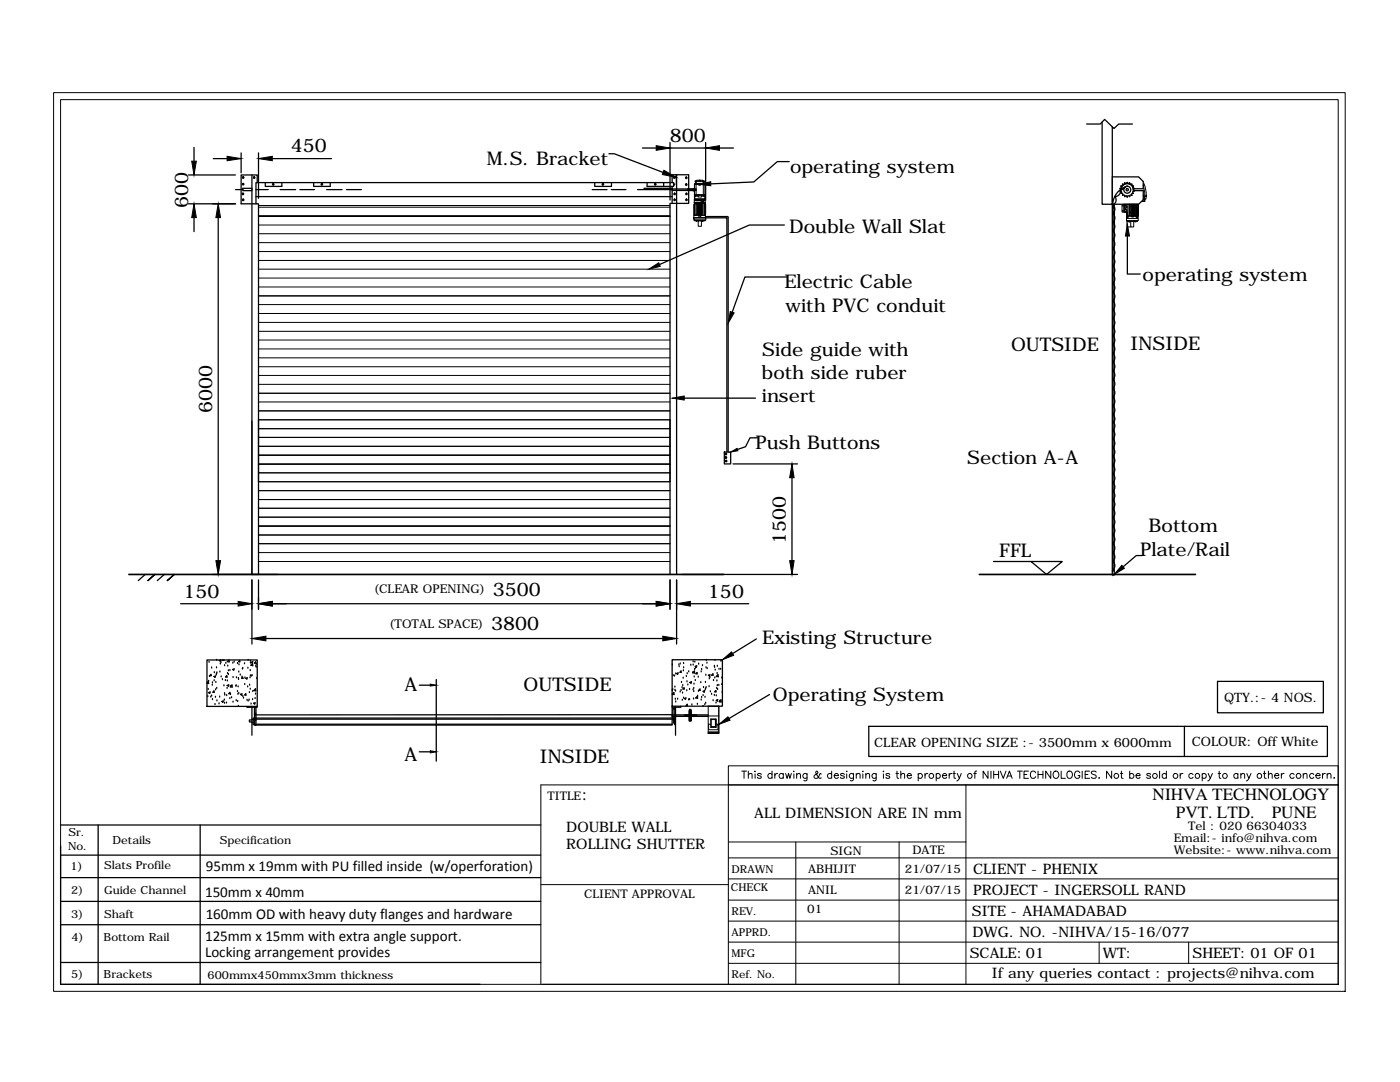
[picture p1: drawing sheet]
<svg xmlns="http://www.w3.org/2000/svg" width="279mm" height="216mm" viewBox="0 0 279 216" stroke-linecap="round" stroke-linejoin="round" font-family="sans-serif">
<!-- layer: 0 -->
<g fill="none" stroke="#000" stroke-width=".25">
<path d="M37.6 34.9h9.4M38.7 29.4v2.8M42.6 31.7h2.7M47 37.8h1.5M48.1 30.5v4M48.5 37.6h1.8v.4h-1.8zM50.3 34.9v79.7h1.3v-73.9h-.5v-4.3h83.3v.8h-5.3v-.8M51.1 37.8h2.4M51.1 39.2h83M51.3 36.4v-1.5h-3.2v5.8h3M51.6 30.5v9.1M52.9 36.4v.8h3.3v-.8"/>
<path d="M54.3 31.7h11.9M55.9 37.8h3.1M59.8 37.8h3M62.6 36.4v.8h3.3v-.8M65.2 37.8h3.1M69.2 37.8h2.9M118.2 37.8h2.9M118.7 36.4v.8h3.3v-.8M121.5 30.7h1.1l9.7 3.7M122 37.8h2.9M127.2 37.8h6.9M128.2 29.5h2.8"/>
<path d="M128.5 37.6h5.6M132.4 36.4v.6M133.7 28.4v11.5M133.7 29.5h7.1M134.1 36.4v-1.5h.9v2M134.1 37.2v3.4M134.4 36.7l.2 .1-.2 .1M137.1 37.7h1.8v.3h-1.8M138.3 37.8l.5 .1zM138.4 37.7h-4.3v.3h4.3M138.4 37.8v.3M140.8 28.4v11.5"/>
<path d="M143.6 29.5h2.8M157.5 32.2h-2.4l-4.7 4.1-8.6 .4M216.9 24.8h2.7l.9-1 1.8 1.8 1-.8h2.7M219.9 24.3v16.5h2.1v-15.5M222.5 39.2a1.12 1.12 0 0 1-.4 1.7M223.5 38.1h.1M223.5 37.6h.1M223.5 38.1l.3 .2-.1 .3M223.7 37.2l.1 .3-.3 .1 .3 .3-.3 .2M223.7 38.6h.3v.4M224 38.9l.1 .1M224.1 36.7l-.1 .4-.3 .1"/>
<path d="M224.1 39l.3-.1 .1 .3M224.4 39.2h.1M224.5 36.5h-.1M224.5 39.2l.3-.1 .1 .2M224.6 37.3a1.11 1.11 0 0 1-1 .6 1.12 1.12 0 0 1-1.1 1.3M224.9 37.2a3.9 3.9 0 0 0-2.8 3.6M224.9 36.4l-.1 .3-.3-.2-.1 .3h-.3M224.9 39.3h.1M224.9 36.4l.2 .3 .3-.2M225 36.4h.1M225.4 36.5l.2 .3 .2-.1M225.9 38.9l-.1 .1"/>
<path d="M225.9 39l-.3-.1-.2 .3-.3-.1-.2 .2M225.9 36.8v.3h.3M226.2 37.2l-.1 .3 .2 .1M226.2 37.1v.1M226.2 38.6h-.3v.4M226.2 37.9a1.25 1.25 0 0 0-1.2-1.3 1.25 1.25 0 0 0-1.3 1.3M226.2 38h2v1.9l-1 .9h-5.2M226.3 37.9a1.29 1.29 0 0 0-1.3-1.3 1.29 1.29 0 0 0-1.3 1.3M226.3 37.7h1.9v-1.5l-1-.9h-5.2v5.5M226.3 37.6l-.2 .3 .3 .2-.3 .2 .1 .3M226.4 37.6h.1M37.6 40.7h9.4"/>
<path d="M38.7 43.4v2.8M43.5 43.4v68.5M140.8 43.2h4.4l.1 .2v46.8M140.8 43.5h4.1l.2 .1M145.1 43.6v46.6M156.5 44.9h-7l-17.9 7.9M157 55.3h-8.3l-2.6 7M222 40.8v73.9h.4v-73.9M222.1 47.8a1.1 1.1 0 0 1 0 1.7 1.12 1.12 0 0 1 0 1.8M222.1 51.3a1.12 1.12 0 0 1 0 1.8 1.1 1.1 0 0 1 0 1.7M222.1 54.8a1.12 1.12 0 0 1 0 1.8 1.1 1.1 0 0 1 0 1.7 1.1 1.1 0 0 1 0 1.7M222.1 40.8a1.12 1.12 0 0 1 0 1.8"/>
<path d="M222.1 42.6a1.12 1.12 0 0 1 0 1.8 1.1 1.1 0 0 1 0 1.7 1.1 1.1 0 0 1 0 1.7M222.1 40.9v73M222.1 40.9h.1M222.2 40.8v.8M222.4 41.6v3.5M225 47.1v7.6h2.6M136.6 79.4h14.2M222.1 60a1.12 1.12 0 0 1 0 1.8M222.1 61.8a1.12 1.12 0 0 1 0 1.7 1.1 1.1 0 0 1 0 1.8 1.1 1.1 0 0 1 0 1.7 1.1 1.1 0 0 1 0 1.7 1.14 1.14 0 0 1 0 1.8 1.1 1.1 0 0 1 0 1.8 1.1 1.1 0 0 1 0 1.7 1.1 1.1 0 0 1 0 1.7M222.1 75.7a1.12 1.12 0 0 1 0 1.8 1.14 1.14 0 0 1 0 1.7 1.1 1.1 0 0 1 0 1.8 1.1 1.1 0 0 1 0 1.7M50.3 84v30.6M51.6 83.8v12.3"/>
<path d="M133.7 83.8v12.3M144.6 90.2h1.2v2.4h-1.2zM146.3 92.6h12.9M151.2 87.4h-1.5l-.9 1.7-1.6 .6M158.1 95.3v16.6M222.1 84.1a1.12 1.12 0 0 1 0 1.7M222.1 85.8a1.12 1.12 0 0 1 0 1.8 1.1 1.1 0 0 1 0 1.7 1.1 1.1 0 0 1 0 1.8 1.1 1.1 0 0 1 0 1.7 1.14 1.14 0 0 1 0 1.8 1.1 1.1 0 0 1 0 1.7 1.1 1.1 0 0 1 0 1.7 1.1 1.1 0 0 1 0 1.8M222.1 99.8a1.12 1.12 0 0 1 0 1.7 1.14 1.14 0 0 1 0 1.8 1.1 1.1 0 0 1 0 1.7 1.1 1.1 0 0 1 0 1.8M222.1 82.7a1.12 1.12 0 0 1 0 1.8M29 114.6l-1.4 1.3M29.5 115.9l1.4-1.3-1.4 1.3M32.8 114.6l-1.4 1.3"/>
<path d="M33.4 115.9l1.4-1.3-1.4 1.3M42.4 114.6h13M50.3 115.7v12.8M51.6 115.7v5.9M133.7 114.6v-74h3.7v-5.7h-2.4v79.7M133.7 115.7v5.9M135 115.7v12.8M136.1 114.6h23.1M198.3 112h13.7l-3.1 2.6-3.1-2.6M222 113.9h.4M222.1 106.7a1.12 1.12 0 0 1 0 1.8M222.1 108.5a1.12 1.12 0 0 1 0 1.7"/>
<path d="M222.1 110.3a1.12 1.12 0 0 1 0 1.7 1.1 1.1 0 0 1 0 1.7M227.9 110.9h-1.1l-2.7 2.2M36.1 120.5h11.4M41.3 131.7h10v9.3h-10zM41.3 136.3l.3-.3v.4l-.3-.1M41.5 139h.1M41.6 137.6h.1M41.6 136h.1M41.6 138.2l.3-.1v.3zM41.7 132.2h.1M41.8 135h.1M42.1 139.1h.1"/>
<path d="M42.1 134.6v.2h-.2zM42.2 138.9h.1M42.2 133.3h.1M42.4 136.7h.1M42.4 136.3h.1M42.4 139.6h.1M42.7 137.9v.3l-.2-.1zM42.7 135.8h.1M42.8 134.2h.1M43 139.1h.1M43 134.9l-.1 .3-.2-.2 .3-.1M43 137.7h.1"/>
<path d="M43.1 136.2h.1M43.2 134.7h.1M43.2 133.3h.1M43.2 134.5h.1M43.3 131.8h.1M43.3 137.4h.1M43.3 139.9h.1M43.3 134.3h.1M43.8 139.1h.1M43.9 134.1h.1M44 132.5h.1M44.1 131.7l-.3 .1 .2 .1 .1-.2"/>
<path d="M44.1 132.2h.1M44.1 135.1h.1M44.4 135.6h.1M44.5 131.7h.2M44.7 136.8h.1M44.8 139.7h.1M44.8 138.4h.1M44.8 132.8h.1M44.9 138.7h.1M45 135.8h.1M45.1 132.4h.1M45.2 138.8h.1"/>
<path d="M45.2 134.8l.1 .3h-.3zM45.3 137.4h.1M45.3 136.8l.4-.1-.1 .2zM45.4 135.9h.1M45.4 134.4h.1M45.5 132.9h.1M45.6 133.8h.1M45.6 134.6h.1M45.7 131.7l-.3 .3 .3 .1v-.4M45.9 139.4h.1M45.9 133.8h.1M45.9 138.2v.2h-.2z"/>
<path d="M46 138.6h.1M46 137h.1M46.2 139.2h.1M46.3 136.7v.4h-.3zM46.4 133.6l.3-.1-.1 .2zM46.5 132.3h.1M46.5 135.2h.1M46.7 132.1h.1M47.1 136.9h.1M47.1 136.8h.1M47.1 139.8h.1M47.2 135.2h.1"/>
<path d="M47.4 138h.1M47.4 132.4h.1M47.4 140h.1M47.5 138.5h.1M47.5 137.1h.1M47.6 135.4h.1M47.6 135.6h.1M47.7 134.1h.1M47.7 138.4h.1M47.7 132.7h.1M47.8 131.8l.1 .3-.3-.1zM47.9 134.7h.1"/>
<path d="M48 138.5h.3l-.1 .2zM48.3 135.1h.1M48.4 133.5h.1M48.4 135.1l.1 .3h-.3zM48.5 139h.1M48.5 133.4h.1M48.6 139.3h.1M48.8 132.4h.1M48.8 136.6h.1M48.9 135.3h.1M49.1 138.4v.3h-.3zM49.1 135.4l.2-.2v.3z"/>
<path d="M49.3 139.7h.1M49.4 137.1h.1M49.5 133.3h.1M49.5 131.8h.1M49.5 139.9h.1M49.7 139.7h.1M49.8 138.2h.1M49.8 136.7h.1M49.9 135.2h.1M49.9 133.8h.1M49.9 137.5h.1M50 132.3h.1"/>
<path d="M50 134.9h.1M50 131.9h.1M50.1 132.7l.3-.3v.4zM50.2 134.9h.1M50.3 134.8h.1M50.4 132.3v-.3l-.3 .2 .3 .1M50.4 139.6h.1M50.4 138h.1M50.9 139.4h.1M51 138.5h.1M51 132.1v.2h-.2zM51 132.9h.1"/>
<path d="M51 137.8v-.4l-.3 .4 .3 .1M51.1 133.1h.1M51.2 132.5h.1M51.3 135.4h.1M53.1 127.4h79.2M54.3 120.5h76.7M83.7 136.7h2.2M87.1 135.6v16.3M134.1 131.6h10.1v9.3h-10.1zM134.1 137.5h.2l-.1 .2M134.1 137.7h.1M134.2 132.7h.1"/>
<path d="M134.4 134.8h.1M134.5 138.2l-.4 .3M134.5 138.2v.4l-.4-.1M134.6 134.9h.1M134.7 137.1h.1M134.7 137.7h.1M134.8 139.5h.1M134.8 137.9h.1M134.9 134.5h.1M135.2 139.5h.1M135.2 134.5l.1-.2-.3 .1 .2 .2M135.5 132.7h.1"/>
<path d="M135.5 133h.1M135.7 138.1h.1M135.7 132.5h.1M135.9 137.8h.1M135.9 133.9l.1 .3-.3-.1zM136 136.2h.1M136.1 137.2h.1M136.2 139.7h.1M136.2 138.3h.1M136.3 136.8h.1M136.3 135.3h.1M136.4 133.8h.1"/>
<path d="M136.4 132.4h.1M136.4 139.3h.1M136.4 133.3h.1M136.5 137.2l.1 .3h-.3zM136.6 139.4l.3-.1-.1 .2zM137 135h.1M137.1 137.8h.1M137.1 136h.1M137.1 134.4h.1M137.3 136.7h.1M137.4 139.6h.1M137.4 134.1h.1"/>
<path d="M137.6 137.6h.1M137.6 139.6h.1M137.7 136.2l.3-.2-.1 .3zM137.8 120.5h11.6M137.9 132.7h.1M138.2 134.3h.1M138.2 134.2l.4-.3v.4zM138.3 132.7h.1M138.3 137.7h.1M138.3 132.1h.1M138.4 139.5h.1M138.5 138h.1"/>
<path d="M138.5 137.4h.1M138.5 136.5h.1M138.5 135.1h.1M138.6 133.6h.1M138.7 132.1h.1M138.8 135.8h.1M138.8 133l.3-.1-.1 .2zM138.8 133.3h.1M138.8 139.3l.4-.4v.4zM139.1 134.2v.3l-.2-.1zM139.2 138.9h.1M139.3 135.1h.1"/>
<path d="M139.4 138h.1M139.4 132.5h.1M139.7 137.5v.3l-.2-.1zM139.9 136.2h.1M139.9 134.1h.1M139.9 139.7h.1M140 139.2h.1M140 133.6h.1M140.2 132.8h.1M140.3 138.8h.1M140.3 138l.3-.2-.1 .3zM140.4 137.2h.1"/>
<path d="M140.7 139.1h.1M140.7 137.7h.1M140.8 136.2h.1M140.8 137.4h.1M140.9 134.7h.1M140.9 133.3h.1M140.9 137.2h.1M141 131.8h.1M141.1 132.3h.1M141.1 133.4h.1M141.4 134.7l.3-.1-.1 .3zM141.5 137h.1"/>
<path d="M141.5 135.5h.1M141.7 135.2h.1M141.8 138h.1M142 138.5h.1M142 134.7l.3-.2v.2zM142.3 139.8h.1M142.4 135.8h.1M142.6 133h.1M142.6 138.8h.1M142.6 133.2h.1M142.6 131.6l.1 .1M142.6 135.3h.1"/>
<path d="M142.7 131.6v.1M142.7 133.7h.1M142.9 137.8v.3l-.3-.1zM142.9 138.8h.1M142.9 139.7l.3-.1v.3zM143 137.4h.1M143.1 135.9h.1M143.1 134.4h.1M143.2 133h.1M143.2 136.8h.1M143.2 137.6h.1M143.3 134.6l.1 .4h-.5z"/>
<path d="M143.5 136.8h.1M143.5 133.5h.1M143.6 139.9h.1M143.8 133.5h.1M143.9 131.9h.1M143.9 139.6v.5l-.4-.1zM144 135.3h.1M144.1 138.2h.1M144.2 136.5h-.2l.2 .1M150.9 127.5l-4.7 2.9M153.6 138.6l-8.1 4.8M243 136h21.1v6.2h-21.1z"/>
<path d="M42.9 140.6h.1M43.7 140.4h.1M44.5 140.1l.1-.2-.3 .1 .2 .2M44.8 140.3h.1M45.2 140.3h.1M46.5 140.1h.1M47.6 141h.1M49.3 141v.1h2v-.1M50.1 140.5h.1M50.3 143.7h-.5v.3h.5M50.3 141v5.7M50.3 143.5h.2"/>
<path d="M50.3 144.2h.2M50.6 140.3l.3-.1-.1 .3zM50.8 141.1v3.6h.3v-3.6M50.8 142.3h.3M50.8 143.7h.3M50.8 143.5h.3M51 144.7h.1M51.1 144.5h83M51.1 143.5h83M83.7 150h2.2M134.1 143.3h-83.6v1.3h.3M134.1 140.9v3.8h-83.1"/>
<path d="M134.1 142.6h-83.3M134.5 143.6h.2l-.1 .7zM134.8 141.1v3.5a.63 .63 0 0 1-.3-.9l-.1-.1 .3-.6v-1.6h-.4l.1 2.2M134.8 141v5.7M134.9 140.1h.1M135.9 140.9v.2h-1.8M137.1 140.5l.1 .3h-.3zM137.6 142.9h-3.5v-.3h3.5v1.3h.3v-1.3h1.1v.3h-1.1M137.6 143.5h.3M137.6 143.7h.3M137.6 143.3h.3M137.6 141.9h.3"/>
<path d="M137.6 142.1h.3M137.6 142.2h.3M137.6 142.4h.3M137.6 142.5h.3M137.6 142.7h.3M137.6 142.9h.3M137.6 143.1h.3M137.6 143.2h.3M137.6 143.4h.3M137.6 143.6h.3M137.6 141.8h.3M137.6 142h.3"/>
<path d="M137.6 142.6h.3M137.6 142.8h.3M137.6 143h.3M137.6 143.8h.3M137.6 141.7v1.2M137.6 141.7h.1M137.6 141.7h.3M137.9 141.7v1.2M137.9 141.7h.1M138.1 140.7h.1M139.2 140.5h.1M140.2 140.9h.1"/>
<path d="M140.7 140.6h.1M140.8 140.3h.1M141.3 142.6h-4.7v.3h4.7M141.3 140.9h2.2M142.9 140.3h.1M173.4 144.9h91.5v6h-91.5zM236.4 144.9v6M12.1 168.8v27.6h83.7M12.1 164.6h95.8M12.1 170.6h95.8M12.1 175.1h95.8M12.1 179.9h95.8"/>
<path d="M19.6 164.6v31.8M39.9 164.6v31.8M12.1 184.5h95.8M12.1 192.1h95.8"/>
<circle cx="48.5" cy="38.7" r=".15"/>
<circle cx="48.5" cy="36.8" r=".15"/>
<circle cx="48.5" cy="35.4" r=".15"/>
<circle cx="48.5" cy="39.9" r=".15"/>
<circle cx="50.7" cy="35.4" r=".15"/>
<circle cx="54.5" cy="36.8" r=".15"/>
<circle cx="64.2" cy="36.8" r=".15"/>
<circle cx="120.3" cy="36.8" r=".15"/>
<circle cx="130.8" cy="36.8" r=".15"/>
<circle cx="134.6" cy="35.4" r=".15"/>
<circle cx="134.6" cy="39.9" r=".15"/>
<circle cx="134.6" cy="38.7" r=".15"/>
<circle cx="137" cy="36.8" r=".15"/>
<circle cx="137" cy="35.5" r=".15"/>
<circle cx="137" cy="38.7" r=".15"/>
<circle cx="137" cy="39.9" r=".15"/>
<circle cx="225" cy="37.9" r=".7"/>
<circle cx="225" cy="37.9" r=".23"/>
<circle cx="144.9" cy="90.6" r=".15"/>
<circle cx="144.9" cy="91.3" r=".15"/>
<circle cx="144.9" cy="92" r=".15"/>
</g>
<g fill="none" stroke="#000" stroke-width=".2">
<path d="M10.7 18.5h257.8v179.3h-257.8zM12.1 19.9h255v176.5h-255zM138.6 40l-.1 .4M138.6 36.7v3.1h2.1v-3.1M138.6 36.7h2.1M138.6 38.9h.1M138.7 38.9l.2 .2-.2 .1M138.8 39.3h-.2v.4h2.1v-.4M138.8 36.1l1.4-.1 .3 .1v.2l-.3-.1-1.4 .1zM138.8 36.1l-.1 .2h.1v.3h1.6v-.3v.3M138.9 39.1h.4M138.9 38.9h1.5"/>
<path d="M138.9 36.3v.3M139.1 36.2l-.3 .1M139.3 38.9h.7v.4h-.7zM139.4 36.1h.2zM139.5 36.9v-.2h-.5v-.1h1.2v.1h-.4h.6v2.2h-1.5v-2.2h.6l-.9 .1v2.1M139.5 36.9h.3M139.6 36h.2v.2h-.2zM139.8 36.1h.1zM139.9 40h-1.4v-.2h2.2v.2h-.3M139.9 39.8h.5v.1h-.5zM139.9 39.8l.1 .1zM139.9 40h.5v.2h-.5z"/>
<path d="M139.9 39.9l.5 .1zM140 40v.2M140 39.1h.4M140.2 36.2l.3 .1M140.3 36.3v.3M140.4 39.8v.1zM140.4 40v.2M140.5 36.1l.1 .2h-.2M140.6 38.9l-.2 .2 .2 .1M140.6 39.3h.1M140.6 38.9h.1M140.7 36.8l-.9-.1v.2"/>
<path d="M140.7 38.9h-.1M140.7 36.8v2.1h-2.1M140.7 40l.1 .4M228.1 37l.3 1.2 .1 .8M228.2 39h.6v.2h-.6M228.2 36.7h.2M228.3 36.7l.3 .9 .1 1.4M228.4 39.7v.2h-.4M228.4 39.9l.1 .3h-.7M228.5 39.2l-.1 .5M228.6 39.7h-.4h.5M228.7 39.2v.4"/>
<path d="M51.6 59h82.1M51.6 41h82.1M51.6 43.1h82.1M51.6 41.3h82.1M51.6 57.3h82.1M51.6 55.5h82.1M51.6 53.7h82.1M51.6 52h82.1M51.6 50.2h82.1M51.6 48.4h82.1M51.6 46.6h82.1M51.6 44.9h82.1"/>
<path d="M133.7 43.1h-82.1h82.1M138.5 43h2.3v.5h-2.3h2.4v.4h-2.4zM138.5 43h2.3M138.5 40.4v.2h2.3v-.2M138.5 40.4h2.3M138.6 43.9h2.1v.2h-2.1zM138.6 40.5l.3 .1zM138.6 40.5l.1 .1zM138.7 40.8v2M138.7 40.7l-.2 .1v2l.2 .1M138.7 40.6v2.4l-.2-.2v-2l.2-.1M138.9 40.6h.1"/>
<path d="M138.9 44.1h.2zM139 40.4h1.3v.2h-1.3zM139 40.7h1.3v2.1h-1.3zM139.2 40.7v2.1zM139.3 44.1h.7v1.1h-.7zM139.4 40.7l.1 2.1zM139.5 43h.4v.1h-.4zM139.5 43v.1zM139.6 40.7l.1 2.1zM139.8 43l.1 .1zM139.8 40.7l.1 2.1zM140 40.2h.4"/>
<path d="M140.1 40.7v2.1zM140.2 44.1h.2zM140.4 40.5l.3 .1zM140.4 40.5v.1zM140.6 40.8v2M140.6 40.7l.1 .1v2l-.1 .1M140.6 40.6v2.4l.2-.2v-2l-.2-.1M140.6 40.5l.1 .1zM223.9 42.1v.2h.4M223.9 41.1h.4M224.3 40.9h-.4v1.2h.4M224.4 40.8v1.6"/>
<path d="M224.6 40.8v.2M224.6 41.6v.2M224.6 42.3v.1M224.8 43.1h2.3M224.8 43.1v.5M224.9 42.4v.5l.2 .1M224.9 44v.2h2.1v-.2M224.9 44.2v1.1h.8M224.9 43.1h.2v.2h-.2zM224.9 43l2.2 .1M225 42.4l.1 .6M225 43.3h.1z"/>
<path d="M225 43.3h.1v.2h-.1zM225 42.4h-.7v-1.6h2.8v2.8h-2.3v.4h2.3v-.4M225.1 40.8v2.3l-.3-.1v-.6M225.3 44.2h.2v.1h-.2zM225.4 43.1v-2.3v2.3M225.4 44.2h.1M225.5 40.8v2.3M225.7 44.2v1.1h.6v-1.1M225.7 40.8v.5M225.7 41.4v1M225.7 42.5v.6M225.8 40.8v.5"/>
<path d="M225.8 41.4v1M225.8 42.5v.6M225.8 43.1h.4v.2h-.4zM226 43.1v-2.3v2.3M226.2 40.8v2.3M226.4 43h.1M226.4 40.8v2.1M226.5 44.2l.2 .1zM226.6 43.1h.4v.2h-.4zM226.6 40.8v2.3M226.8 43.3h.2v.1h-.2zM226.8 43.4l.1 .1z"/>
<path d="M226.8 40.8v2.3M226.9 40.8v2.3M226.9 43v-2.1h.2v2l-.2 .1M226.9 40.8l.3 .1v2.1l-.3 .1zM51.6 74.9h82.1M51.6 73.2h82.1M51.6 71.4h82.1M51.6 69.6h82.1M51.6 67.8h82.1M51.6 66.1h82.1M51.6 64.3h82.1M51.6 62.6h82.1"/>
<path d="M51.6 60.8h82.1M51.6 78.5h82.1M51.6 76.7h82.1M51.6 99.7h82.1M51.6 97.9h82.1M51.6 96.1h82.1M51.6 94.3h82.1M51.6 92.6h82.1M51.6 90.8h82.1M51.6 89.1h82.1M51.6 87.3h82.1M51.6 85.5h82.1"/>
<path d="M51.6 83.8h82.1M51.6 82h82.1M51.6 80.2h82.1M51.6 112h82.1M51.6 110.3h82.1M51.6 108.5h82.1M51.6 106.8h82.1M51.6 105h82.1M51.6 103.2h82.1M51.6 101.4h82.1M145.4 152.8h121.7v3.8h-121.7zM145.4 156.6v39.8"/>
<path d="M148 153.9h1M148.5 153.9v1.4M149.3 154.6l.4-.3 .4 .1v.9M149.3 153.9v1.4M150.6 153.9h.1zM150.7 154.4v.9M151.9 154.5a.43 .43 0 0 0-.7 0l.2 .3 .5 .1v.2v.2h-.2h-.5v-.2M154.1 154.5a.47 .47 0 0 0-.7 0 .47 .47 0 0 0 0 .7 .47 .47 0 0 0 .7-.1M154.1 153.9v1.4M154.6 154.3v1M155.2 154.3l-.4 .1-.2 .4M156.3 154.5a.47 .47 0 0 0-.7 0 .47 .47 0 0 0 0 .7 .47 .47 0 0 0 .7-.1"/>
<path d="M156.3 154.3v1M156.8 154.3l.3 1 .3-1 .2 1 .3-1M158.4 153.9h.1zM158.4 154.4v.9M159 154.6l.3-.3 .4 .1 .1 .9M159 154.3v1M161.1 154.3l-.1 1.4-.2 .1-.4-.1M161.1 154.5a.47 .47 0 0 0-.7 0 .47 .47 0 0 0 0 .7 .47 .47 0 0 0 .7-.1M163.9 154.5l-.2-.2-.3 .6a.53 .53 0 0 1-.4 .4 .53 .53 0 0 1-.5-.2v-.3l.7-.6-.2-.3-.2 .2 .2 .5 .5 .7h.3l.1-.1M166 154.5a.47 .47 0 0 0-.7 0 .47 .47 0 0 0 0 .7 .47 .47 0 0 0 .7-.1M166 153.9v1.4M166.5 154.8h.8a.45 .45 0 0 0-.6-.4 .45 .45 0 0 0-.1 .7l.2 .2 .5-.2"/>
<path d="M168.5 154.5a.44 .44 0 0 0-.7 0l.7 .6-.1 .2h-.2h-.4v-.2M169 153.9v.1zM169 154.4v.9M170.3 154.3v1.4l-.3 .1-.3-.1M170.3 154.5a.47 .47 0 0 0-.7 0 .47 .47 0 0 0 0 .7 .47 .47 0 0 0 .7-.1M170.9 154.6l.3-.3 .4 .1v.9M170.9 154.3v1M172.2 153.9v.1zM172.2 154.4v.9M172.8 154.6l.3-.3 .4 .1 .1 .9M172.8 154.3v1M174.9 154.3l-.1 1.4-.2 .1-.4-.1"/>
<path d="M174.9 154.5a.47 .47 0 0 0-.7 0 .47 .47 0 0 0 0 .7 .47 .47 0 0 0 .7-.1M176.3 153.9v.1zM176.3 154.4v.9M177.6 154.5a.44 .44 0 0 0-.8 0l.8 .6-.1 .2h-.2h-.4l-.1-.2M178.8 154.3h.5M179 153.9v1.2l.1 .2h.3M179.8 154.6l.4-.3 .3 .1v.9M179.8 153.9v1.4M181 154.8h.9a.45 .45 0 0 0-.6-.4 .45 .45 0 0 0-.2 .7l.3 .2h.4l.1-.2M183.2 154.5a.47 .47 0 0 1 .7 0 .47 .47 0 0 1 0 .7 .47 .47 0 0 1-.7-.1M183.2 154.3v1.5M184.6 154.3v1"/>
<path d="M185.2 154.3l-.6 .2v.3M186.8 154.5a.45 .45 0 0 1 .7 0 .45 .45 0 0 1 0 .7 .45 .45 0 0 1-.7-.1M186.8 154.3v1.5M188.1 154.8h.8a.45 .45 0 0 0-.6-.4 .45 .45 0 0 0-.1 .7l.3 .2h.3l.1-.2M189.4 154.3v1M190 154.3l-.5 .2-.1 .3M190.2 154.3h.5M190.4 153.9v1.4h.3M191 154.3l.5 1 .3-1M191.5 155.3l-.5 .5M192.8 156.6v39.8M194.3 154.3h.5"/>
<path d="M194.9 153.9h-.3l-.1 .2v1.2M197.2 153.9v1.4l-1-1.4v1.4M197.8 153.9v1.4M198.3 153.9v1.4M198.3 154.5h1M199.3 153.9v1.4M199.6 153.9l.6 1.4 .6-1.4M200.9 155.3l.6-1.4 .5 1.4M201.1 154.8h.7M203.1 153.9h.9M203.5 153.9v1.4M204.4 154.5h.5"/>
<path d="M205.3 153.9h-.9v1.4h.9M206.7 154.2a.55 .55 0 0 0-.6-.3 .55 .55 0 0 0-.5 .5v.4a.55 .55 0 0 0 .5 .5 .55 .55 0 0 0 .6-.3M207.2 154.5h.9M207.2 153.9v1.4M208.1 153.9v1.4M209.7 153.9v1.4l-1-1.4v1.4M210.3 154.1a.7 .7 0 0 1 1 .2 .7 .7 0 0 1-.3 1 .71 .71 0 0 1-.8-.3 .71 .71 0 0 1 .1-.9zM211.8 153.9v1.4h.8M213.2 153.9a.7 .7 0 0 1 .8 .7 .7 .7 0 0 1-.8 .7l-.3-.5 .1-.6zM215.5 154.2a.55 .55 0 0 0-.6-.3 .55 .55 0 0 0-.5 .5v.4a.53 .53 0 0 0 .6 .5 .53 .53 0 0 0 .5-.5h-.3M216 153.9v1.4M216.6 154.5h.5"/>
<path d="M217.5 153.9h-.9v1.4h.9M218.8 154.1l-.4-.2h-.4l-.2 .2 .2 .3 .7 .4-.1 .5h-.6l-.2-.2M219.3 155.3h.1zM221.9 153.9v1.4l-1.1-1.4v1.4M223.6 154.3h.5M223.8 153.9v1.4h.3M225.5 154.5a.47 .47 0 0 1 .6 0 .47 .47 0 0 1 0 .7 .47 .47 0 0 1-.6-.1M225.5 153.9v1.4M226.7 154.8h.8a.45 .45 0 0 0-.6-.4 .45 .45 0 0 0-.1 .7l.3 .2h.3l.1-.2M229.6 154.5a.43 .43 0 0 0-.8 0l.3 .3 .5 .1v.2v.2h-.3h-.4l-.1-.2M231.4 153.9v1.4M232.8 154.5a.47 .47 0 0 0-.7 0 .47 .47 0 0 0 0 .7 .47 .47 0 0 0 .7-.1"/>
<path d="M232.8 153.9v1.4M235.5 154.3v1M236.1 154.3l-.4 .1-.2 .4M238.1 154.5a.47 .47 0 0 0-.7 0 .47 .47 0 0 0 0 .7 .47 .47 0 0 0 .7-.1M239.9 154.5a.45 .45 0 0 1 .7 0 .45 .45 0 0 1 0 .7 .45 .45 0 0 1-.7-.1M239.9 154.3v1.5M241.1 154.3l.4 1 .5-1M241.5 155.3l-.5 .5M243.1 154.3h.5M243.3 153.9v1.2l.1 .2h.3M247 154.5a.45 .45 0 0 0-.6 0 .45 .45 0 0 0 0 .7 .45 .45 0 0 0 .6-.1M247 154.3v1"/>
<path d="M247.6 154.6l.4-.3 .3 .1 .1 .9M247.6 154.3v1M248.8 154.3l.4 1 .5-1M249.2 155.3l-.5 .5M252.1 154.3h.5M252.3 153.9v1.2l.1 .2h.3M253.1 154.6l.4-.3 .3 .1 .1 .9M253.1 153.9v1.4M254.4 154.8h.8a.45 .45 0 0 0-.6-.4 .45 .45 0 0 0-.1 .7l.2 .2h.4l.1-.2M255.7 154.3v1M256.3 154.3l-.5 .2-.1 .3M258.3 154.5a.47 .47 0 0 0-.7 0 .47 .47 0 0 0 0 .7 .47 .47 0 0 0 .7-.1"/>
<path d="M260.1 154.6l.3-.3 .4 .1v.9M260.1 154.3v1M262.2 154.5a.47 .47 0 0 0-.7 0 .47 .47 0 0 0 0 .7 .47 .47 0 0 0 .7-.1M262.6 154.8h.9a.48 .48 0 0 0-.7-.4 .48 .48 0 0 0-.2 .7 .48 .48 0 0 0 .7 .2l.2-.2M263.9 154.3v1M264.5 154.3l-.4 .1-.2 .4M264.9 154.6l.3-.3 .3 .1 .1 .9M264.9 154.3v1M266.3 155.2v.1zM267.1 156.6v39.8M267.1 156.6h-159.2v39.8M107.9 176.5h37.5"/>
<path d="M145.4 179.6h121.7M145.4 175.4h121.7M145.4 171.2h121.7M145.4 168h47.4M158.8 168v28.4M179.4 168v28.4M108.2 196.4h158.9M145.4 183.8h121.7M145.4 188h121.7M145.4 192.2h121.7M219.4 188v4.2M237.2 188v4.2"/>
<circle cx="138.7" cy="39.1" r=".11"/>
<circle cx="138.7" cy="39.1" r=".06"/>
<circle cx="139.6" cy="36.8" r=".06"/>
<circle cx="139.6" cy="36.8" r=".02"/>
<circle cx="139.7" cy="36" r=".06"/>
<circle cx="140.6" cy="39.1" r=".11"/>
<circle cx="140.6" cy="39.1" r=".06"/>
<circle cx="224.7" cy="41.3" r=".23"/>
<circle cx="224.7" cy="42" r=".23"/>
<circle cx="225.7" cy="42.4" r=".06"/>
<circle cx="225.7" cy="41.3" r=".06"/>
<circle cx="226.4" cy="42.9" r=".06"/>
<circle cx="185.9" cy="154.8" r=".48"/>
<circle cx="193.5" cy="154.8" r=".48"/>
<circle cx="222.8" cy="154.8" r=".48"/>
<circle cx="230.5" cy="154.8" r=".48"/>
<circle cx="234.6" cy="154.8" r=".48"/>
<circle cx="239" cy="154.8" r=".48"/>
<circle cx="244.5" cy="154.8" r=".48"/>
<circle cx="251.3" cy="154.8" r=".49"/>
<circle cx="259.2" cy="154.8" r=".48"/>
</g>
<g fill="#000" stroke="#000" stroke-width=".2">
<path d="M38.3 32.2h.9l-.5 2.7zM45.3 31.2l2.8 .5-2.8 .4zM51.6 31.7l2.7-.5v.9zM131 29.1l2.7 .4-2.7 .5zM132.5 34l2.4 1.4-2.7-.6zM139.5 36.8l2.3-.5v.8zM140.8 29.5l2.8-.4v.9zM38.7 40.7l.5 2.7h-.9zM43.5 40.7l.5 2.7h-.9zM129.5 53.7l2-1.3 .3 .8zM225 44.7l.4 2.4h-.8zM134.2 79.4l2.4-.4v.8z"/>
<path d="M145.7 62.2l.8 .2-1.2 2.1zM145.8 90.2l1.3-.7 .2 .4zM158.1 92.6l.4 2.7h-.9zM43.1 111.9h.9l-.5 2.7zM157.6 111.9h.9l-.4 2.7zM223.9 112.8l.5 .6-2 1.2zM47.5 120l2.8 .5-2.8 .4zM50.3 127.4l2.8-.5v1zM51.6 120.5l2.7-.5v.9zM85.9 136.5l1.2 .2-1.2 .2zM131 120l2.7 .5-2.7 .4zM132.3 126.9l2.7 .5-2.7 .5z"/>
<path d="M135 120.5l2.8-.5v.9zM144.2 131.6l1.8-1.5 .4 .7zM85.9 149.8l1.2 .2-1.2 .2zM143.5 144.6l1.8-1.6 .4 .7z"/>
</g>
<path d="M25.7 114.6h118.7M195.4 114.6h43.2" fill="none" stroke="#000" stroke-width=".34"/>
<!-- layer: WALL -->
<path d="M141.3 140.9v5.4M141.3 146.2h2.2M141.3 146h2.2M141.3 142.9h2.2M141.8 143.5h1.1v1.6h-1.1zM141.8 144.5h-.4v1.1h1.9v-1.1h-.4M141.9 143.6h.9v1.4h-.9zM142.9 143.5v1.6M143.5 140.9v5.4h-2.2h2.2z" fill="none" stroke="#000" stroke-width=".2"/>
<g font-size="3.8">
<text x="133.7" y="28.3">800</text>
<text x="58.1" y="30.4">450</text>
<text x="97.2" y="33">M.S. Bracket</text>
<text x="157.7" y="34.4">operating system</text>
<text x="37.5" y="41.4" transform="rotate(-90 37.5 41.4)">600</text>
<text x="157.5" y="46.6">Double Wall Slat</text>
<text x="156.6" y="57.6">Electric Cable</text>
<text x="228" y="56.1">operating system</text>
<text x="156.8" y="62.3">with PVC conduit</text>
<text x="152.1" y="70.9">Side guide with</text>
<text x="201.8" y="70">OUTSIDE</text>
<text x="225.6" y="69.8">INSIDE</text>
<text x="152" y="75.6">both side ruber</text>
<text x="42.4" y="82.5" transform="rotate(-90 42.4 82.5)">6000</text>
<text x="152" y="80.3">insert</text>
<text x="150.8" y="89.6">Push Buttons</text>
<text x="193" y="92.7">Section A-A</text>
<text x="229.2" y="106.2">Bottom</text>
<text x="156.8" y="108.6" transform="rotate(-90 156.8 108.6)">1500</text>
<text x="199.4" y="111.2">FFL</text>
<text x="227.5" y="110.9">Plate/Rail</text>
<text x="36.6" y="119.3">150</text>
<text x="98.4" y="118.9">3500</text>
<text x="141.3" y="119.3">150</text>
<text x="98" y="125.8">3800</text>
<text x="152.1" y="128.5">Existing Structure</text>
<text x="80.7" y="138">A</text>
<text x="104.5" y="138">OUTSIDE</text>
<text x="154.2" y="139.9">Operating System</text>
<text x="80.7" y="151.9">A</text>
<text x="107.7" y="152.2">INSIDE</text>
</g>
<g font-size="3.4">
<text x="230" y="159.5">NIHVA TECHNOLOGY</text>
<text x="234.7" y="163.2">PVT. LTD.</text>
<text x="253.8" y="163.2">PUNE</text>
</g>
<text font-size="3.2" x="116.1" y="159.7">:</text>
<g font-size="3">
<text x="41.1" y="173.9">95mm x 19mm with PU filled inside (w/operforation)</text>
<text x="40.9" y="178.9">150mm x 40mm</text>
<text x="41" y="183.4">160mm OD with heavy duty flanges and hardware</text>
<text x="40.9" y="187.7">125mm x 15mm with extra angle support.</text>
<text x="40.9" y="191">Locking arrangement provides</text>
</g>
<g font-size="2.9">
<text x="113" y="165.9">DOUBLE WALL</text>
<text x="150.5" y="163.2">ALL DIMENSION ARE IN mm</text>
<text x="113" y="169.5">ROLLING SHUTTER</text>
<text x="194.2" y="174.4">CLIENT - PHENIX</text>
<text x="194.2" y="178.5">PROJECT - INGERSOLL RAND</text>
<text x="194" y="182.7">SITE - AHAMADABAD</text>
<text x="193.5" y="191.1">SCALE: 01</text>
<text x="194.1" y="186.9">DWG. NO. -NIHVA/15-16/077</text>
<text x="220.1" y="191.1">WT:</text>
<text x="238" y="191.1">SHEET: 01 OF 01</text>
<text x="197.9" y="195.1">If any queries contact : projects@nihva.com</text>
</g>
<g font-size="2.6">
<text x="244.3" y="140.2">QTY.:- 4 NOS.</text>
<text x="174.5" y="149.1">CLEAR OPENING SIZE :- 3500mm x 6000mm</text>
<text x="237.9" y="148.8">COLOUR: Off White</text>
</g>
<g font-size="2.4">
<text x="74.6" y="118.3">(CLEAR OPENING)</text>
<text x="77.7" y="125.3">(TOTAL SPACE)</text>
<text x="109.2" y="159.7">TITLE</text>
<text x="237.1" y="165.6">Tel : 020 66304033</text>
<text x="165.7" y="170.5">SIGN</text>
<text x="182.1" y="170.4">DATE</text>
<text x="234.3" y="168">Email:- info@nihva.com</text>
<text x="234.3" y="170.4">Website:- www.nihva.com</text>
<text x="116.6" y="179.3">CLIENT APPROVAL</text>
<text x="161.3" y="174.3">ABHIJIT</text>
<text x="161.3" y="178.5">ANIL</text>
<text x="180.6" y="174.3">21/07/15</text>
<text x="180.6" y="178.5">21/07/15</text>
<text x="161.1" y="182.1">01</text>
</g>
<g font-size="2.2">
<text x="13.7" y="166.8">Sr.</text>
<text x="13.6" y="169.5">No.</text>
<text x="14.1" y="173.7">1)</text>
<text x="20.8" y="173.5">Slats Profile</text>
<text x="22.5" y="168.5">Details</text>
<text x="43.8" y="168.4">Specification</text>
<text x="14.2" y="178.4">2)</text>
<text x="20.8" y="178.4">Guide Channel</text>
<text x="145.9" y="177.9">CHECK</text>
<text x="146" y="174.2">DRAWN</text>
<text x="14.2" y="183.1">3)</text>
<text x="20.8" y="183.1">Shaft</text>
<text x="146" y="182.6">REV.</text>
<text x="14.3" y="187.7">4)</text>
<text x="20.7" y="187.7">Bottom Rail</text>
<text x="146" y="186.8">APPRD.</text>
<text x="146" y="191">MFG</text>
<text x="14.2" y="195.1">5)</text>
<text x="20.7" y="195.1">Brackets</text>
<text x="41.4" y="195.3">600mmx450mmx3mm thickness</text>
<text x="146" y="195.2">Ref. No.</text>
</g>
</svg>
